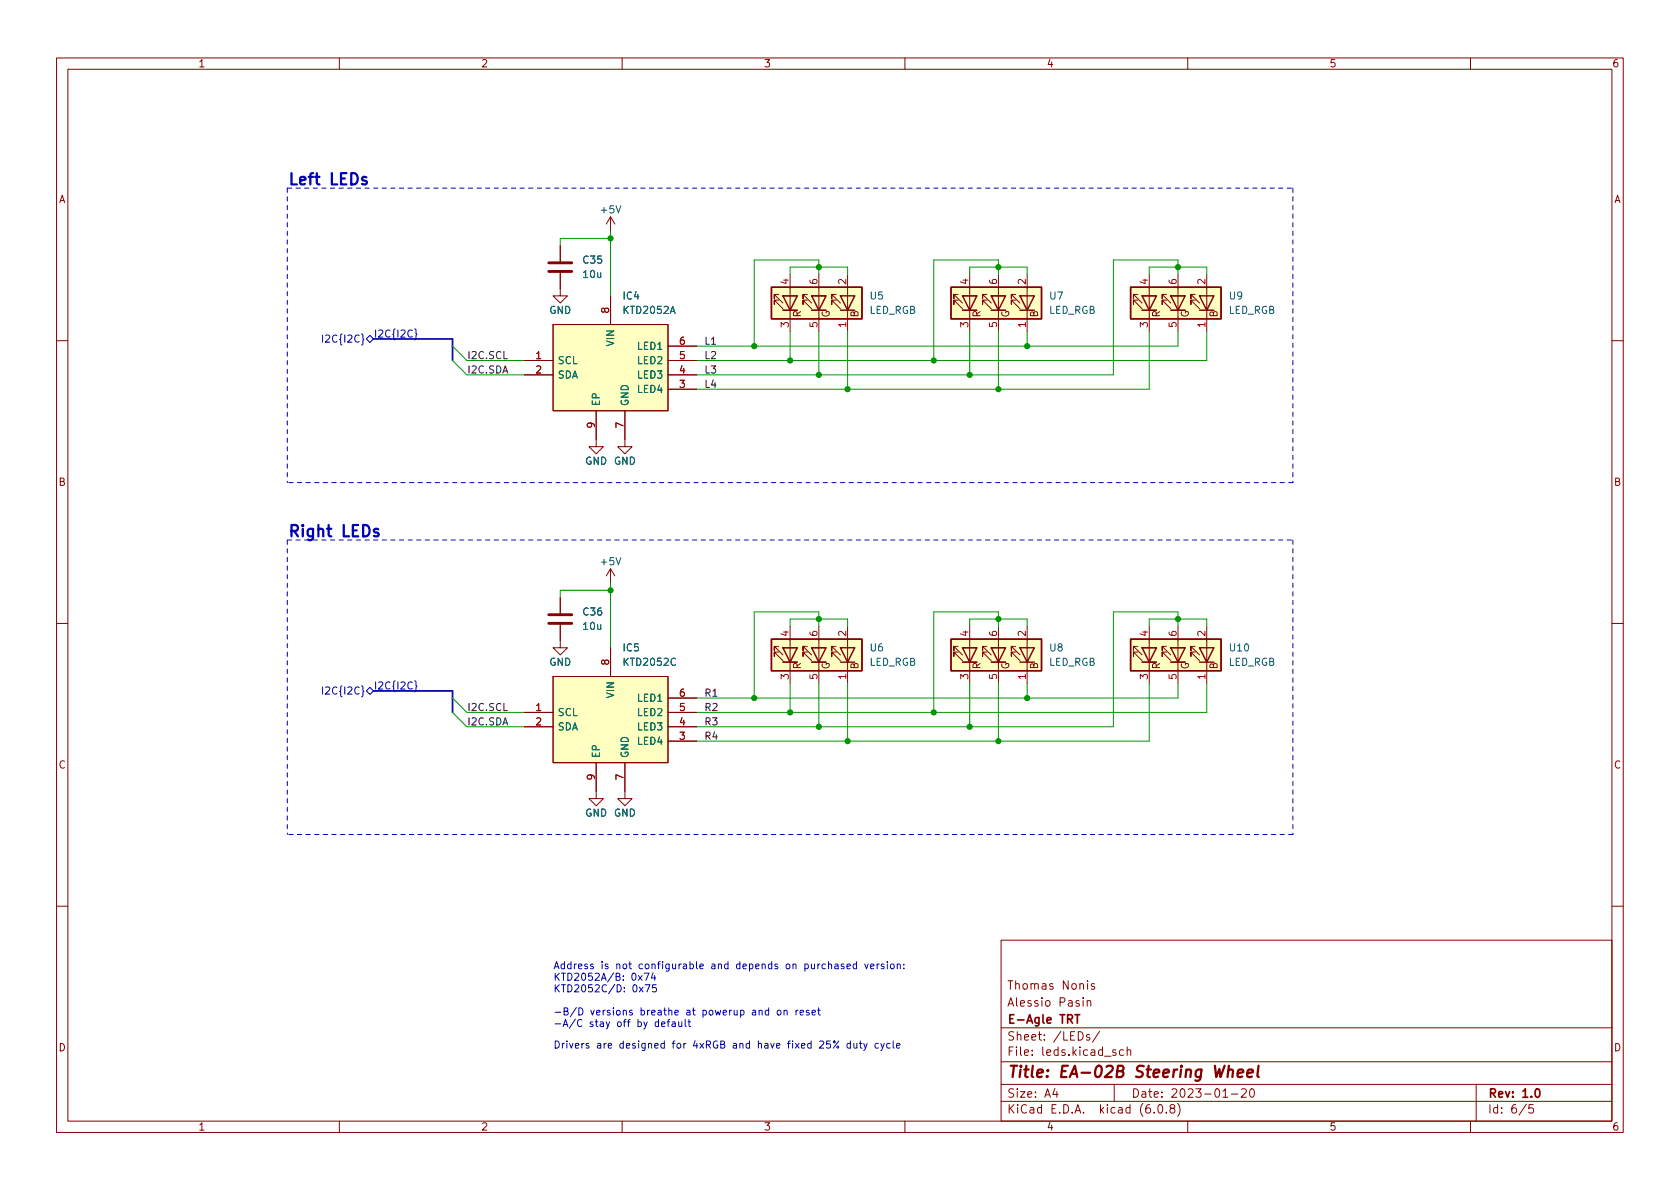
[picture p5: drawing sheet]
<svg xmlns="http://www.w3.org/2000/svg" width="297mm" height="210mm" viewBox="0 0 297 210" stroke-linecap="round" stroke-linejoin="round" font-family="sans-serif">
<g fill="none" stroke="#840000" stroke-width=".18">
<path d="M10 10.2h277v190.1h-277zM12 12.2h273v186.1h-273zM60 10.2v2M110 10.2v2M160 10.2v2M210 10.2v2M260 10.2v2M107.9 38.3v2.6M107.9 38.3l-.7 1.3M107.9 38.3l.8 1.3M97.8 57.4h20.3v15.2h-20.3zM99.1 48.3v4h1.2l-1.2 1.3-1.3-1.3h1.3"/>
<path d="M99.1 43.4v2.8M107.9 52.3v5.1M137.7 53.1h-.8v.7v-.7l1.5 1.5M137.7 52.1h-.8v.7v-.7l1.5 1.5M138.4 52.3h2.6zM138.4 52.3h.1M138.4 54.9h2.6M139.7 48.5v10.2M142.7 53.1h-.7v.7v-.7l1.5 1.5M142.7 52.1h-.7v.7v-.7l1.5 1.5M143.5 52.3h2.5zM143.5 52.3h.1"/>
<path d="M143.5 54.9h2.5M144.8 48.5v6.4M144.8 56.1v2.6M147.8 53.1h-.7v.7v-.7l1.5 1.5M147.8 52.1h-.7v.7v-.7l1.5 1.5M149.9 48.5v10.2M169.4 53.1h-.7v.7v-.7l1.5 1.5M169.4 52.1h-.7v.7v-.7l1.5 1.5M170.2 52.3h2.5zM170.2 52.3h.1M170.2 54.9h2.5M171.4 48.5v10.2"/>
<path d="M174.5 53.1h-.8v.7v-.7l1.6 1.5M174.5 52.1h-.8v.7v-.7l1.6 1.5M175.3 52.3h2.5zM175.3 52.3h.1M175.3 54.9h2.5M176.5 48.5v6.4M176.5 56.1v2.6M179.6 53.1h-.8v.7v-.7l1.5 1.5M179.6 52.1h-.8v.7v-.7l1.5 1.5M181.6 48.5v10.2M201.2 53.1h-.8v.7v-.7l1.5 1.5M201.2 52.1h-.8v.7v-.7l1.5 1.5"/>
<path d="M201.9 52.3h2.6zM201.9 52.3h.1M201.9 54.9h2.6M203.2 48.5v10.2M206.2 53.1h-.7v.7v-.7l1.5 1.5M206.2 52.1h-.7v.7v-.7l1.5 1.5M207 52.3h2.5zM207 52.3h.1M207 54.9h2.5M208.3 48.5v6.4M208.3 56.1v2.6M211.3 53.1h-.7v.7v-.7l1.5 1.5"/>
<path d="M211.3 52.1h-.7v.7v-.7l1.5 1.5M213.4 48.5v10.2M10 60.2h2M92.7 63.7h5.1M92.7 66.3h5.1M105.4 72.6v6.4h1.3l-1.3 1.3-1.3-1.3h1.3M110.5 72.6v6.4h1.3l-1.3 1.3-1.3-1.3h1.3M118.1 63.7h5.1M118.1 66.3h5.1M118.1 68.8h5.1M118.1 61.2h5.1M285 60.2h2"/>
<path d="M10 110.2h2M97.8 119.6h20.3v15.3h-20.3zM99.1 110.5v4h1.2l-1.2 1.3-1.3-1.3h1.3M99.1 105.7v2.8M107.9 100.6l-.7 1.2M107.9 100.6v2.5M107.9 114.5v5.1M107.9 100.6l.8 1.2M137.7 115.3h-.8v.8v-.8l1.5 1.5M137.7 114.3h-.8v.8v-.8l1.5 1.5M138.4 114.5h2.6zM138.4 114.5h.1"/>
<path d="M138.4 117.1h2.6M139.7 110.7v10.2M142.7 115.3h-.7v.8v-.8l1.5 1.5M142.7 114.3h-.7v.8v-.8l1.5 1.5M143.5 114.5h2.5zM143.5 114.5h.1M143.5 117.1h2.5M144.8 110.7v6.4M144.8 118.4v2.5M147.8 115.3h-.7v.8v-.8l1.5 1.5M147.8 114.3h-.7v.8v-.8l1.5 1.5M149.9 110.7v10.2"/>
<path d="M169.4 115.3h-.7v.8v-.8l1.5 1.5M169.4 114.3h-.7v.8v-.8l1.5 1.5M170.2 114.5h2.5zM170.2 114.5h.1M170.2 117.1h2.5M171.4 110.7v10.2M174.5 115.3h-.8v.8v-.8l1.6 1.5M174.5 114.3h-.8v.8v-.8l1.6 1.5M175.3 114.5h2.5zM175.3 114.5h.1M175.3 117.1h2.5M176.5 110.7v6.4"/>
<path d="M176.5 118.4v2.5M179.6 115.3h-.8v.8v-.8l1.5 1.5M179.6 114.3h-.8v.8v-.8l1.5 1.5M181.6 110.7v10.2M201.2 115.3h-.8v.8v-.8l1.5 1.5M201.2 114.3h-.8v.8v-.8l1.5 1.5M201.9 114.5h2.6zM201.9 114.5h.1M201.9 117.1h2.6M203.2 110.7v10.2M206.2 115.3h-.7v.8v-.8l1.5 1.5M206.2 114.3h-.7v.8v-.8l1.5 1.5"/>
<path d="M207 114.5h2.5zM207 114.5h.1M207 117.1h2.5M208.3 110.7v6.4M208.3 118.4v2.5M211.3 115.3h-.7v.8v-.8l1.5 1.5M211.3 114.3h-.7v.8v-.8l1.5 1.5M213.4 110.7v10.2M285 110.2h2M92.7 126h5.1M92.7 128.5h5.1M105.4 134.9v6.3h1.3l-1.3 1.3-1.3-1.3h1.3"/>
<path d="M110.5 134.9v6.3h1.3l-1.3 1.3-1.3-1.3h1.3M118.1 126h5.1M118.1 128.5h5.1M118.1 131.1h5.1M118.1 123.4h5.1M10 160.2h2M177 166.3h108v32h-108zM191.5 176.4v.2M191.5 176.9v1M192.2 177.1l.2-.2 .4 .1 .1 .9M192.2 176.9v1M192.3 173.4v.2"/>
<path d="M192.3 173.9v1M193.5 174l-.4-.1-.2 .2 .1 .3 .5 .1v.4h-.6M285 160.2h2M60 198.3v2M110 198.3v2M160 198.3v2M177 194.8h108M177 191.8h108M177 187.8h108M177 181.8h108M186.5 192.5l-.4 1h1M186.9 193v1"/>
<path d="M192.6 183l-.3-.1-.2 .2v.3l.5 .1v.4h-.5M194.4 182.4l-1.3 1.9M197 191.8v3M197.3 185.7l-.4-.1-.2 .2 .1 .3 .5 .1v.4h-.6M198.6 185.7l-.4-.1-.3 .3v.4l.2 .3h.5M199.3 185.8l.2-.2 .4 .1v.9M199.3 185.1v1.5M204.1 196.7v.1M204.9 195.4l.2-.1a.81 .81 0 0 1 .6 .7 .81 .81 0 0 1-.3 .8h-.2a.81 .81 0 0 1-.6-.6 .81 .81 0 0 1 .3-.8zM206.2 196.7v.1M207.1 196l-.2-.3v-.2l.2-.2 .5 .1 .1 .2-.1 .2-.6 .2-.1 .3v.4l.2 .1h.5l.1-.3-.1-.4-.2-.1M208.2 195.1a1.72 1.72 0 0 1 0 2.3"/>
<path d="M210 198.3v2M216.2 194h.9M217.7 193.5h1.2M219.5 192.7l.6-.2 .2 .2 .1 .3-1 1h1M221.1 192.7l.2-.2a.81 .81 0 0 1 .6 .7 .81 .81 0 0 1-.3 .8h-.2a.81 .81 0 0 1-.3-1.3zM260 198.3v2M261 191.8v6.5M269.9 195.3l-1.3 1.9M271.1 195.3h-.7l-.1 .7 .2-.1 .5 .1 .2 .2-.1 .5-.2 .1-.6-.1"/>
</g>
<path d="M190.1 179.4h.8M190.5 179.4v1.5M271.6 192.6l.2-.1a.82 .82 0 0 1 .6 .7 .82 .82 0 0 1-.3 .8h-.2a.81 .81 0 0 1-.6-.6 .81 .81 0 0 1 .3-.8z" fill="none" stroke="#840000" stroke-width=".3"/>
<path d="M217.2 189.3a.49 .49 0 0 1 .8 .1l-.1 1.1M218.8 189.8l1-.2v-.4l-.6-.1-.3 .3v1l.1 .1 .6-.1M220.5 189.8l1-.2v-.4l-.2-.1-.6 .1-.2 1 .3 .3 .5-.1M222.5 188.5l-.2 1.7 .3 .3" fill="none" stroke="#840000" stroke-width=".4"/>
<g fill="#ffffc2" stroke="#ffffc2" stroke-width=".18">
<path d="M199.9 50.8h16v5.6h-16z"/>
<path d="M97.8 119.6h20.3v15.3h-20.3z"/>
<path d="M136.4 113h16v5.6h-16z"/>
<path d="M168.1 113h16v5.6h-16z"/>
<path d="M199.9 113h16v5.6h-16z"/>
<path d="M136.4 50.8h16v5.6h-16z"/>
<path d="M168.1 50.8h16v5.6h-16z"/>
<path d="M97.8 57.4h20.3v15.2h-20.3z"/>
</g>
<g fill="none" stroke="#840000" stroke-width=".25">
<path d="M136.4 50.8h16v5.6h-16zM138.4 52.3h2.6l-1.3 2.6zM138.4 54.9h2.6M143.5 52.3h2.5l-1.2 2.6zM143.5 54.9h2.5M148.6 52.3h2.5l-1.2 2.6zM148.6 54.9h2.5M168.1 50.8h16v5.6h-16zM170.2 52.3h2.5l-1.3 2.6zM170.2 54.9h2.5M175.3 52.3h2.5l-1.3 2.6zM175.3 54.9h2.5"/>
<path d="M180.3 52.3h2.6l-1.3 2.6zM180.3 54.9h2.6M199.9 50.8h16v5.6h-16zM201.9 52.3h2.6l-1.3 2.6zM201.9 54.9h2.6M207 52.3h2.5l-1.2 2.6zM207 54.9h2.5M212.1 52.3h2.5l-1.2 2.6zM212.1 54.9h2.5M136.4 113h16v5.6h-16zM138.4 114.5h2.6l-1.3 2.6zM138.4 117.1h2.6"/>
<path d="M143.5 114.5h2.5l-1.2 2.6zM143.5 117.1h2.5M148.6 114.5h2.5l-1.2 2.6zM148.6 117.1h2.5M168.1 113h16v5.6h-16zM170.2 114.5h2.5l-1.3 2.6zM170.2 117.1h2.5M175.3 114.5h2.5l-1.3 2.6zM175.3 117.1h2.5M180.3 114.5h2.6l-1.3 2.6zM180.3 117.1h2.6M199.9 113h16v5.6h-16z"/>
<path d="M201.9 114.5h2.6l-1.3 2.6zM201.9 117.1h2.6M207 114.5h2.5l-1.2 2.6zM207 117.1h2.5M212.1 114.5h2.5l-1.2 2.6zM212.1 117.1h2.5"/>
</g>
<path d="M97 48h4.1M97 46.5h4.1M97 110.2h4.1M97 108.7h4.1" fill="none" stroke="#840000" stroke-width=".51"/>
<path d="M57 59.2v1.3M64.8 59.9l.6-.6 .6 .6-.6 .7zM73.3 58.2l.3 .1v.7l.1 .1-.1 .2v.6l-.3 .2M57 121.5v1.2M64.8 122.2l.6-.7 .6 .7-.6 .6zM73.3 120.4l.3 .2v.6l.1 .2-.1 .1v.6l-.3 .2" fill="none" stroke="#000084" stroke-width=".18"/>
<g fill="none" stroke="#0000c2" stroke-width=".18">
<path d="M112.9 172.5l.6 .9M113 174.6l.7 .8M113.5 172.5l-.6 .9M113.7 174.6l-.7 .8M113.9 172.1h.8l-.5 1.3M114.1 174.1h.8l-.5 1.3M115.5 172l-.3 .9h.7M115.8 172.5v.9M116 174.1h-.6l-.1 .6 .2-.1 .4 .1 .2 .2-.1 .4-.2 .1-.5-.1M135.9 178.7l-.4-.1-.2 .3 .1 .5h.5M135.9 178.2v1.3M137.5 178.7l.3-.1 .3 .3v.4l-.3 .2-.3-.1-.1-.1z"/>
<path d="M138.6 178.8l.2-.2 .3 .1 .1 .8M138.6 178.6v.9M140.7 178.6v.9M141.1 178.6l-.4 .3M141.5 179.1l.6-.2-.1-.2-.3-.1-.2 .2v.6h.5M143 178.7l-.3-.1-.1 .2v.2l.4 .1v.3h-.4M143.6 179.1l.6-.2-.1-.2-.3-.1-.2 .2v.6h.5M144.6 178.6h.4M144.7 178.2v1.1l.3 .2M149.2 170.5h-.3l-.2 .1 .1 .2 .4 .2v.3h-.5M149.8 170.9l.6-.1-.1-.3h-.4l-.1 .1v.7h.5M151.4 170.5h-.3l-.3 .2 .2 .6h.4"/>
<path d="M151.4 170v1.3M152.9 170.5l.3 .8 .3-.8M153.9 170.9l.6-.1v-.3h-.4l-.2 .1 .1 .7h.5M155.1 170.5v.8M155.4 170.5l-.3 .2M156.3 170.5h-.3l-.2 .1 .1 .2 .4 .2v.3h-.5M156.9 170v.2M156.9 170.5v.8M157.6 170.5h.3l.2 .2v.4l-.2 .2h-.3l-.2-.2zM158.6 170.6l.2-.1h.3l.1 .8M158.6 170.5v.8M159.8 171.2v.1"/>
<path d="M159.8 170.5v.1M116.4 180.8l-.3-.1-.3 .2 .1 .6h.5M116.4 180.3v1.2M117 181.1l.6-.1-.1-.2-.3-.1-.2 .2v.6h.5M117.9 180.7h.5M118.4 180.3l-.3 .1v1.1M118.9 180.8h.4l.1 .7M119.4 181l-.4 .1-.2 .1 .2 .3h.4M120 180.7l.1 .8h.3l.1-.1M120.5 180.7v.8M121.1 180.3v1.1l.2 .1M121.6 180.7h.5"/>
<path d="M121.8 180.3v1.1l.3 .1M148.3 184.1l-1 1.2M150.4 184.6l-.4-.1-.2 .2 .1 .6h.5M150.4 184.1v1.2M151 184.5v.8h.3l.2-.1M151.5 184.5v.8M151.9 184.5h.5M152.1 184.1v1.1l.3 .1M152.7 184.5l.3 .8M153.3 184.5l-.4 1.1-.2 .2M155.3 184.6l-.3-.1-.3 .2 .1 .6h.5M155.7 184.5l.3 .8"/>
<path d="M156.3 184.5l-.4 1.1-.2 .2M157.4 184.6l-.4-.1-.2 .2 .1 .6h.5M157.9 184.1v1.1l.2 .1M158.5 184.9l.6-.1v-.2l-.4-.1-.2 .2 .1 .6h.5"/>
<circle cx="148.1" cy="185.2" r=".18"/>
</g>
<path d="M64.8 31.4l-.5-.1-.3 .3 .1 .3 .7 .1 .1 .2-.1 .3-.2 .1-.6-.1M66.9 93.6l-.5-.1-.3 .3 .1 .3 .7 .2 .1 .2-.1 .2-.2 .1-.6-.1" fill="none" stroke="#0000c2" stroke-width=".4"/>
<path d="M50.8 33.3h177.8M50.8 33.3v52M228.6 33.3v52M50.8 95.5v52.1M50.8 95.5h177.8M228.6 95.5v52.1M228.6 85.3h-177.8M228.6 147.6h-177.8" fill="none" stroke="#0000c2" stroke-width=".18" stroke-dasharray=".8 .8"/>
<path d="M66 59.9h14v3.8M66 122.2h14v3.8" fill="none" stroke="#000084" stroke-width=".3"/>
<g fill="none" stroke="#009600" stroke-width=".18">
<path d="M107.9 42.2h-8.8v1.2M107.9 40.9v11.4M139.7 48.5v-1.3h10.2v1.3M139.7 58.7v5M144.8 48.5v-2.5h-11.5v15.2M144.8 58.7v7.6M149.9 58.7v10.1M171.4 48.5v-1.3h10.2v1.3M171.4 58.7v7.6M176.5 48.5v-2.5h-11.4v17.7M176.5 58.7v10.1M181.6 58.7v2.5"/>
<path d="M203.2 48.5v-1.3h10.2v1.3M203.2 58.7v10.1h-80M208.3 48.5v-2.5h-11.5v20.3h-73.6M208.3 58.7v2.5h-85.1M213.4 58.7v5h-90.2M80 61.2l2.5 2.5h10.2M80 63.7l2.5 2.6h10.2M107.9 104.4h-8.8v1.3M107.9 103.1v11.4M139.7 110.7v-1.2h10.2v1.2M144.8 110.7v-2.5h-11.5v15.2M171.4 110.7v-1.2h10.2v1.2"/>
<path d="M176.5 110.7v-2.5h-11.4v17.8M203.2 110.7v-1.2h10.2v1.2M208.3 110.7v-2.5h-11.5v20.3h-73.6M80 126l2.5 2.5h10.2M80 123.4l2.5 2.6h10.2M139.7 120.9v5.1M144.8 120.9v7.6M149.9 120.9v10.2M171.4 120.9v7.6M176.5 120.9v10.2M181.6 120.9v2.5M203.2 120.9v10.2h-80"/>
<path d="M208.3 120.9v2.5h-85.1M213.4 120.9v5.1h-90.2"/>
</g>
<g fill="#009600" stroke="#009600" stroke-width=".18">
<circle cx="139.7" cy="63.7" r=".46"/>
<circle cx="107.9" cy="42.2" r=".46"/>
<circle cx="133.3" cy="61.2" r=".46"/>
<circle cx="176.5" cy="47.2" r=".46"/>
<circle cx="144.8" cy="47.2" r=".46"/>
<circle cx="149.9" cy="68.8" r=".46"/>
<circle cx="165.1" cy="63.7" r=".46"/>
<circle cx="171.4" cy="66.3" r=".46"/>
<circle cx="144.8" cy="109.5" r=".46"/>
<circle cx="149.9" cy="131.1" r=".46"/>
<circle cx="171.4" cy="128.5" r=".46"/>
<circle cx="165.1" cy="126" r=".46"/>
<circle cx="107.9" cy="104.4" r=".46"/>
<circle cx="176.5" cy="109.5" r=".46"/>
<circle cx="181.6" cy="123.4" r=".46"/>
<circle cx="133.3" cy="123.4" r=".46"/>
<circle cx="139.7" cy="126" r=".46"/>
<circle cx="144.8" cy="128.5" r=".46"/>
<circle cx="176.5" cy="131.1" r=".46"/>
<circle cx="176.5" cy="68.8" r=".46"/>
<circle cx="144.8" cy="66.3" r=".46"/>
<circle cx="208.3" cy="47.2" r=".46"/>
<circle cx="181.6" cy="61.2" r=".46"/>
<circle cx="208.3" cy="109.5" r=".46"/>
</g>
<g font-size="2.8" fill="#0000c2">
<text x="50.8" y="32.7">Left LEDs</text>
<text x="50.8" y="94.9">Right LEDs</text>
</g>
<text font-size="2.8" fill="#840000" x="178" y="190.6">Title: EA-02B Steering Wheel</text>
<g font-size="2.1" fill="#840000">
<text x="178" y="178">Alessio Pasin</text>
<text x="178" y="175">Thomas Nonis</text>
<text x="178" y="184">Sheet: /LEDs/</text>
<text x="178" y="181">E-Agle TRT</text>
<text x="178" y="186.7">File: leds.kicad_sch</text>
<text x="178" y="196.9">KiCad E.D.A. kicad (6.0.8)</text>
<text x="178" y="194.1">Size: A4</text>
<text x="200" y="194.1">Date: 2023-01-20</text>
<text x="263" y="194.1">Rev: 1.0</text>
<text x="263" y="196.9">Id: 6/5</text>
</g>
<g font-size="1.8" fill="#840000">
<text x="35" y="11.9">1</text>
<text x="85" y="11.9">2</text>
<text x="135" y="11.9">3</text>
<text x="185" y="11.9">4</text>
<text x="235" y="11.9">5</text>
<text x="285" y="11.9">6</text>
<text x="10.3" y="35.9">A</text>
<text x="285.3" y="35.9">A</text>
<text x="141.6" y="56.1" transform="rotate(-90 141.6 56.1)">R</text>
<text x="146.7" y="56.2" transform="rotate(-90 146.7 56.2)">G</text>
<text x="151.8" y="56.1" transform="rotate(-90 151.8 56.1)">B</text>
<text x="173.4" y="56.1" transform="rotate(-90 173.4 56.1)">R</text>
<text x="178.4" y="56.2" transform="rotate(-90 178.4 56.2)">G</text>
<text x="183.5" y="56.1" transform="rotate(-90 183.5 56.1)">B</text>
<text x="205.1" y="56.1" transform="rotate(-90 205.1 56.1)">R</text>
<text x="210.2" y="56.2" transform="rotate(-90 210.2 56.2)">G</text>
<text x="215.3" y="56.1" transform="rotate(-90 215.3 56.1)">B</text>
<text x="10.3" y="85.9">B</text>
<text x="285.3" y="85.9">B</text>
<text x="141.6" y="118.4" transform="rotate(-90 141.6 118.4)">R</text>
<text x="146.7" y="118.4" transform="rotate(-90 146.7 118.4)">G</text>
<text x="151.8" y="118.4" transform="rotate(-90 151.8 118.4)">B</text>
<text x="173.4" y="118.4" transform="rotate(-90 173.4 118.4)">R</text>
<text x="178.4" y="118.4" transform="rotate(-90 178.4 118.4)">G</text>
<text x="183.5" y="118.4" transform="rotate(-90 183.5 118.4)">B</text>
<text x="205.1" y="118.4" transform="rotate(-90 205.1 118.4)">R</text>
<text x="210.2" y="118.4" transform="rotate(-90 210.2 118.4)">G</text>
<text x="215.3" y="118.4" transform="rotate(-90 215.3 118.4)">B</text>
<text x="10.3" y="135.9">C</text>
<text x="285.3" y="135.9">C</text>
<text x="10.3" y="185.9">D</text>
<text x="285.3" y="185.9">D</text>
<text x="35" y="199.9">1</text>
<text x="85" y="199.9">2</text>
<text x="135" y="199.9">3</text>
<text x="185" y="199.9">4</text>
<text x="235" y="199.9">5</text>
<text x="285" y="199.9">6</text>
</g>
<g font-size="1.8" fill="#006464">
<text x="106.4" y="37.7">+5V</text>
<text x="103.2" y="46.6">C35</text>
<text x="103.2" y="49.1">10u</text>
<text x="110.2" y="53">IC4</text>
<text x="153.9" y="53">U5</text>
<text x="185.6" y="53">U7</text>
<text x="217.4" y="53">U9</text>
<text x="97.1" y="55.5">GND</text>
<text x="110.3" y="55.5">KTD2052A</text>
<text x="153.6" y="55.5">LED_RGB</text>
<text x="185.4" y="55.5">LED_RGB</text>
<text x="217.1" y="55.5">LED_RGB</text>
<text x="98.6" y="64.4">SCL</text>
<text x="108.6" y="61.1" transform="rotate(-90 108.6 61.1)">VIN</text>
<text x="112.8" y="64.4">LED2</text>
<text x="112.8" y="61.8">LED1</text>
<text x="98.6" y="66.9">SDA</text>
<text x="106" y="71.9" transform="rotate(-90 106 71.9)">EP</text>
<text x="111.1" y="71.9" transform="rotate(-90 111.1 71.9)">GND</text>
<text x="112.8" y="69.5">LED4</text>
<text x="112.8" y="66.9">LED3</text>
<text x="103.4" y="82.2">GND GND</text>
<text x="106.4" y="99.9">+5V</text>
<text x="103.2" y="108.8">C36</text>
<text x="103.2" y="111.4">10u</text>
<text x="97.1" y="117.7">GND</text>
<text x="110.2" y="115.2">IC5</text>
<text x="110.4" y="117.7">KTD2052C</text>
<text x="153.6" y="117.7">LED_RGB</text>
<text x="153.9" y="115.2">U6</text>
<text x="185.4" y="117.7">LED_RGB</text>
<text x="185.6" y="115.2">U8</text>
<text x="217.1" y="117.7">LED_RGB</text>
<text x="217.5" y="115.2">U10</text>
<text x="108.6" y="123.3" transform="rotate(-90 108.6 123.3)">VIN</text>
<text x="112.8" y="124.1">LED1</text>
<text x="98.6" y="126.6">SCL</text>
<text x="98.6" y="129.2">SDA</text>
<text x="112.8" y="131.7">LED4</text>
<text x="112.8" y="129.2">LED3</text>
<text x="112.8" y="126.6">LED2</text>
<text x="106" y="134.1" transform="rotate(-90 106 134.1)">EP</text>
<text x="111.1" y="134.1" transform="rotate(-90 111.1 134.1)">GND</text>
<text x="103.4" y="144.4">GND GND</text>
</g>
<g font-size="1.8" fill="#a90000">
<text x="139.4" y="50.3" transform="rotate(-90 139.4 50.3)">4</text>
<text x="144.5" y="50.3" transform="rotate(-90 144.5 50.3)">6</text>
<text x="149.6" y="50.3" transform="rotate(-90 149.6 50.3)">2</text>
<text x="171.2" y="50.3" transform="rotate(-90 171.2 50.3)">4</text>
<text x="176.3" y="50.3" transform="rotate(-90 176.3 50.3)">6</text>
<text x="181.4" y="50.3" transform="rotate(-90 181.4 50.3)">2</text>
<text x="202.9" y="50.3" transform="rotate(-90 202.9 50.3)">4</text>
<text x="208" y="50.3" transform="rotate(-90 208 50.3)">6</text>
<text x="213.1" y="50.3" transform="rotate(-90 213.1 50.3)">2</text>
<text x="107.7" y="55.4" transform="rotate(-90 107.7 55.4)">8</text>
<text x="139.4" y="57.9" transform="rotate(-90 139.4 57.9)">3</text>
<text x="144.5" y="57.9" transform="rotate(-90 144.5 57.9)">5</text>
<text x="149.6" y="57.9" transform="rotate(-90 149.6 57.9)">1</text>
<text x="171.2" y="57.9" transform="rotate(-90 171.2 57.9)">3</text>
<text x="176.3" y="57.9" transform="rotate(-90 176.3 57.9)">5</text>
<text x="181.4" y="57.9" transform="rotate(-90 181.4 57.9)">1</text>
<text x="202.9" y="57.9" transform="rotate(-90 202.9 57.9)">3</text>
<text x="208" y="57.9" transform="rotate(-90 208 57.9)">5</text>
<text x="213.1" y="57.9" transform="rotate(-90 213.1 57.9)">1</text>
<text x="94.8" y="63.5">1</text>
<text x="120.2" y="63.5">5</text>
<text x="120.2" y="61">6</text>
<text x="94.8" y="66">2</text>
<text x="120.2" y="68.6">3</text>
<text x="120.2" y="66">4</text>
<text x="105.2" y="75.7" transform="rotate(-90 105.2 75.7)">9</text>
<text x="110.2" y="75.7" transform="rotate(-90 110.2 75.7)">7</text>
<text x="139.4" y="112.5" transform="rotate(-90 139.4 112.5)">4</text>
<text x="144.5" y="112.5" transform="rotate(-90 144.5 112.5)">6</text>
<text x="149.6" y="112.5" transform="rotate(-90 149.6 112.5)">2</text>
<text x="171.2" y="112.5" transform="rotate(-90 171.2 112.5)">4</text>
<text x="176.3" y="112.5" transform="rotate(-90 176.3 112.5)">6</text>
<text x="181.4" y="112.5" transform="rotate(-90 181.4 112.5)">2</text>
<text x="202.9" y="112.5" transform="rotate(-90 202.9 112.5)">4</text>
<text x="208" y="112.5" transform="rotate(-90 208 112.5)">6</text>
<text x="213.1" y="112.5" transform="rotate(-90 213.1 112.5)">2</text>
<text x="107.7" y="117.6" transform="rotate(-90 107.7 117.6)">8</text>
<text x="94.8" y="125.7">1</text>
<text x="120.2" y="125.7">5</text>
<text x="120.2" y="123.2">6</text>
<text x="139.4" y="120.1" transform="rotate(-90 139.4 120.1)">3</text>
<text x="144.5" y="120.1" transform="rotate(-90 144.5 120.1)">5</text>
<text x="149.6" y="120.1" transform="rotate(-90 149.6 120.1)">1</text>
<text x="171.2" y="120.1" transform="rotate(-90 171.2 120.1)">3</text>
<text x="176.3" y="120.1" transform="rotate(-90 176.3 120.1)">5</text>
<text x="181.4" y="120.1" transform="rotate(-90 181.4 120.1)">1</text>
<text x="202.9" y="120.1" transform="rotate(-90 202.9 120.1)">3</text>
<text x="208" y="120.1" transform="rotate(-90 208 120.1)">5</text>
<text x="213.1" y="120.1" transform="rotate(-90 213.1 120.1)">1</text>
<text x="94.8" y="128.3">2</text>
<text x="120.2" y="130.8">3</text>
<text x="120.2" y="128.3">4</text>
<text x="105.2" y="137.9" transform="rotate(-90 105.2 137.9)">9</text>
<text x="110.2" y="137.9" transform="rotate(-90 110.2 137.9)">7</text>
</g>
<g font-size="1.8" fill="#000084">
<text x="66" y="59.7">I2C{I2C}</text>
<text x="57.8" y="60.6">I2C{I2C}</text>
<text x="57.8" y="122.8">I2C{I2C}</text>
<text x="66" y="121.9">I2C{I2C}</text>
</g>
<g font-size="1.8" fill="#0f0f0f">
<text x="82.5" y="63.5">I2C.SCL</text>
<text x="124.5" y="60.9">L1</text>
<text x="124.5" y="63.5">L2</text>
<text x="82.5" y="66">I2C.SDA</text>
<text x="124.5" y="66">L3</text>
<text x="124.5" y="68.6">L4</text>
<text x="82.5" y="125.7">I2C.SCL</text>
<text x="124.5" y="125.7">R2</text>
<text x="124.5" y="123.2">R1</text>
<text x="82.5" y="128.3">I2C.SDA</text>
<text x="124.5" y="130.8">R4</text>
<text x="124.5" y="128.3">R3</text>
</g>
<g font-size="1.8" fill="#0000c2">
<text x="97.8" y="171.4">Address is not configurable and depends on purchased version:</text>
<text x="97.8" y="173.4">KTD2052A/B: 0x74</text>
<text x="97.8" y="175.5">KTD2052C/D: 0x75</text>
<text x="97.8" y="179.6">-B/D versions breathe at powerup and on reset</text>
<text x="97.8" y="181.6">-A/C stay off by default</text>
<text x="97.8" y="185.4">Drivers are designed for 4xRGB and have fixed 25% duty cycle</text>
</g>
</svg>
